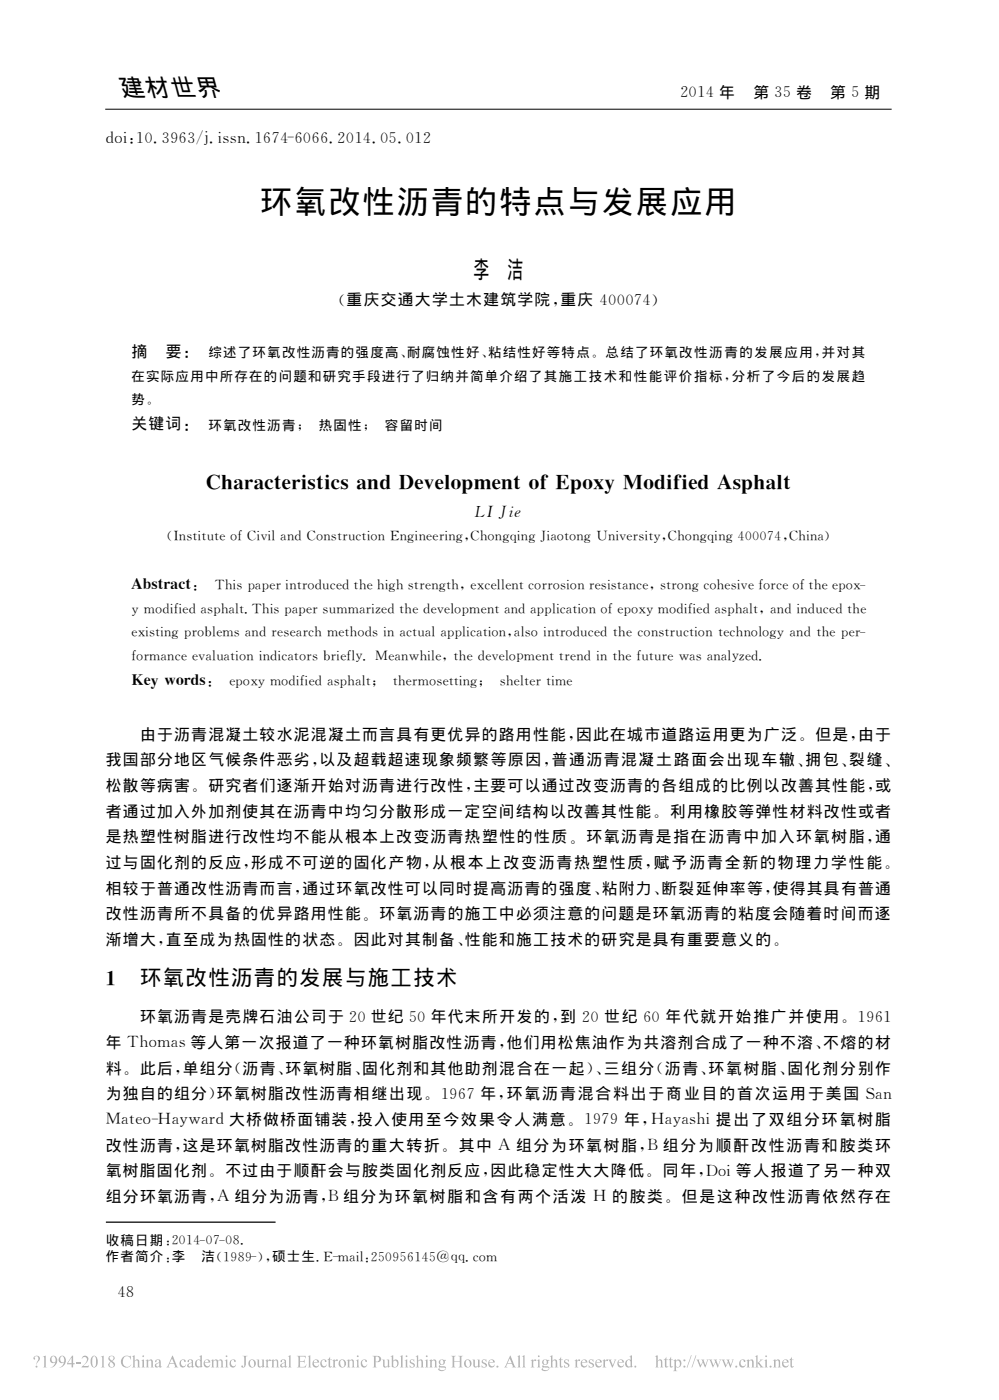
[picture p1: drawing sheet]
<svg xmlns="http://www.w3.org/2000/svg" width="216mm" height="303mm" viewBox="0 0 216 303" stroke-linecap="round" stroke-linejoin="round" font-family="sans-serif">
<path d="M22.9 264.5h36.7" fill="none" stroke="#000" stroke-width=".27"/>
<path d="M22.8 23.6h170" fill="none" stroke="#000" stroke-width=".22"/>
<g fill="#b3b3b3">
<path d="M7.3 293.7a.73 .73 0 0 1 1.2 0 .73 .73 0 0 1-.3 1.1l-.3 .5v-.4a.79 .79 0 0 0-.1-1.4 .48 .48 0 0 0-.3 .7l-.2-.1zM7.7 295.8a.22 .22 0 0 1 .4 0 .22 .22 0 0 1-.4 0z" fill-rule="evenodd"/>
<path d="M141.6 293.5l.6-.2v1.2a.54 .54 0 0 1 .7-.3 .54 .54 0 0 1 .3 .8v.8l.3 .1h-.9l.3-.2v-1a.35 .35 0 0 0-.3-.3 .35 .35 0 0 0-.4 .3v1.1l.3 .1h-.9l.3-.2v-2z" fill-rule="evenodd"/>
<path d="M13 293.5a.93 .93 0 0 1 1.1 .3 .93 .93 0 0 1 .1 1.2 1.34 1.34 0 0 1-1.5 .9 1.26 1.26 0 0 0 1.1-1 .77 .77 0 0 1-1.1-.3 .77 .77 0 0 1 .3-1.1zM13.3 293.6a.64 .64 0 0 0-.3 .8 .64 .64 0 0 0 .9 .3 .99 .99 0 0 0-.5-1.2z" fill-rule="evenodd"/>
<path d="M15.6 293.4h.2v1.6h.3v.3h-.3v.6h-.3v-.6h-1zM15.5 293.8l-.8 1.2h.8z" fill-rule="evenodd"/>
<path d="M16.4 294.9h1v.3h-1z" fill-rule="evenodd"/>
<path d="M17.9 293.6a.77 .77 0 0 1 1.1 .2 .77 .77 0 0 1-.2 1.1l-.8 .8h.9l.4-.2-.2 .4h-1.5a2.65 2.65 0 0 0 1.2-1.9 .6 .6 0 0 0-.6-.3 .6 .6 0 0 0-.5 .4z" fill-rule="evenodd"/>
<path d="M19.9 293.6a.73 .73 0 0 1 .9-.1 .73 .73 0 0 1 .3 .9 1.08 1.08 0 0 1-1 1.5 1.75 1.75 0 0 1-.2-2.3zM20.2 293.5a2.28 2.28 0 0 0 0 2.3l.2 .1a1.86 1.86 0 0 0 .2-2.2z" fill-rule="evenodd"/>
<path d="M21.8 293.7l.6-.3v2.3l.3 .2h-.9l.3-.1v-1.7v-.4z" fill-rule="evenodd"/>
<path d="M45.5 294.4l.6-.2v.4a.52 .52 0 0 1 .5-.4 .52 .52 0 0 1 .5 .4 .53 .53 0 0 1 .7-.4 .53 .53 0 0 1 .4 .7v.8l.2 .2h-.8l.3-.2v-.9a.35 .35 0 0 0-.3-.4 .35 .35 0 0 0-.4 .3v1.1l.2 .1h-.8l.2-.1v-1a.37 .37 0 0 0-.2-.4 .37 .37 0 0 0-.5 .2v1.1l.3 .2h-.8l.2-.1v-1.3z" fill-rule="evenodd"/>
<path d="M125.8 294.5a.67 .67 0 0 1 .8-.3 .67 .67 0 0 1 .4 .7h-1.2a.6 .6 0 0 0 .4 .8 .6 .6 0 0 0 .8-.4 .74 .74 0 0 1-1 .7 .74 .74 0 0 1-.4-1.1zM126 294.4l-.2 .4h.8a.39 .39 0 0 0-.2-.4 .39 .39 0 0 0-.4 0z" fill-rule="evenodd"/>
<path d="M28.5 293.5l.6-.2v1.2a.55 .55 0 0 1 .7-.2 .55 .55 0 0 1 .3 .7v.7l.3 .2h-.8l.2-.2v-1a.35 .35 0 0 0-.3-.3 .35 .35 0 0 0-.4 .3v1l.3 .2h-.9l.3-.1v-.2v-1.8v-.2z" fill-rule="evenodd"/>
<path d="M78.2 294.5a.54 .54 0 0 1 .7-.4 .54 .54 0 0 1 .3 .7h-.1a.42 .42 0 0 0-.5-.5 .42 .42 0 0 0-.3 .6 .59 .59 0 0 0 .4 .8 .59 .59 0 0 0 .7-.4 .75 .75 0 0 1-1 .6 .75 .75 0 0 1-.4-1z" fill-rule="evenodd"/>
<path d="M9.2 293.7l.7-.3v2.4l.3 .1h-.9l.3-.1v-2z" fill-rule="evenodd"/>
<path d="M53.6 295.1a.85 .85 0 0 1 1.7 0 .85 .85 0 0 1-1.7 0zM54.2 294.5a.86 .86 0 0 0 .5 1.3 .91 .91 0 0 0-.3-1.5z" fill-rule="evenodd"/>
<path d="M128.9 294.5a.69 .69 0 0 1 .8-.3 .69 .69 0 0 1 .4 .7h-1.2a.6 .6 0 0 0 .4 .7 .6 .6 0 0 0 .8-.3 .73 .73 0 0 1-1 .7 .73 .73 0 0 1-.4-1.1zM129.1 294.4l-.2 .4h.9a.4 .4 0 0 0-.3-.4 .4 .4 0 0 0-.4 0z" fill-rule="evenodd"/>
<path d="M39.1 294.5a.56 .56 0 0 1 .6-.3 .56 .56 0 0 1 .4 .5 .27 .27 0 0 1-.3 0 .27 .27 0 0 1-.1-.3 .6 .6 0 0 0-.6 .3 .6 .6 0 0 0 .2 .8 .55 .55 0 0 0 .5 .2 .55 .55 0 0 0 .5-.4 .76 .76 0 0 1-1 .6 .76 .76 0 0 1-.5-1z" fill-rule="evenodd"/>
<path d="M88.7 294.4l.9-.2v.6a.45 .45 0 0 0-.3-.4 .45 .45 0 0 0-.5 .1v.1a1.26 1.26 0 0 1 .9 1.1l-.3 .2-.8 .1v-.6a.45 .45 0 0 0 .3 .4 .45 .45 0 0 0 .5-.2v-.2l-.7-.4z" fill-rule="evenodd"/>
<path d="M44.2 294.5a.69 .69 0 0 1 .8-.3 .69 .69 0 0 1 .5 .7h-1.2a.6 .6 0 0 0 .3 .7 .6 .6 0 0 0 .8-.3 .73 .73 0 0 1-.9 .7 .73 .73 0 0 1-.4-1.1zM44.4 294.4l-.1 .4h.8a.4 .4 0 0 0-.2-.4 .4 .4 0 0 0-.5 0z" fill-rule="evenodd"/>
<path d="M23.6 293.6a.63 .63 0 0 1 1 0 .63 .63 0 0 1-.3 1 .73 .73 0 0 1 .6 .8 .73 .73 0 0 1-.8 .6 .73 .73 0 0 1-.7-.8l.5-.5a.68 .68 0 0 1-.3-1.1zM23.8 293.6l-.1 .4 .5 .5a.49 .49 0 0 0 .4-.7 .49 .49 0 0 0-.8-.2zM24 294.7a.55 .55 0 0 0-.3 .9 .55 .55 0 0 0 .9 0l-.1-.3z" fill-rule="evenodd"/>
<path d="M133.7 294.5a.69 .69 0 0 1 .8-.3 .69 .69 0 0 1 .4 .7h-1.2a.6 .6 0 0 0 .4 .7 .6 .6 0 0 0 .8-.3 .73 .73 0 0 1-1 .7 .73 .73 0 0 1-.4-1.1zM133.9 294.4l-.2 .4h.8a.4 .4 0 0 0-.2-.4 .4 .4 0 0 0-.4 0z" fill-rule="evenodd"/>
<path d="M49.8 294.5a.54 .54 0 0 1 .7-.4 .54 .54 0 0 1 .4 .7h-.2a.42 .42 0 0 0-.5-.5 .42 .42 0 0 0-.3 .6 .59 .59 0 0 0 .4 .8 .59 .59 0 0 0 .7-.4 .75 .75 0 0 1-.9 .6 .75 .75 0 0 1-.4-1z" fill-rule="evenodd"/>
<path d="M52.5 293.4h1l-.3 .3v1.4a.58 .58 0 0 1-.3 .7 .58 .58 0 0 1-.7-.1l.2-.2 .3 .4 .1-.3v-1.9z" fill-rule="evenodd"/>
<path d="M55.4 294.3h.6v1.1a.36 .36 0 0 0 .3 .4 .36 .36 0 0 0 .4-.3v-1.1l-.2-.1h.5v1.4l.3 .1-.6 .2v-.3a.54 .54 0 0 1-.6 .3 .54 .54 0 0 1-.4-.7v-.9z" fill-rule="evenodd"/>
<path d="M57.3 294.4l.6-.2v.4l.4-.4a.18 .18 0 0 1 .3 .1 .18 .18 0 0 1-.2 .3l-.3-.1-.2 .2v1.1l.3 .1h-.9l.3-.1v-.2v-1.1z" fill-rule="evenodd"/>
<path d="M105.8 294.5a.69 .69 0 0 1 .7-.3 .69 .69 0 0 1 .5 .7h-1.2a.6 .6 0 0 0 .4 .7 .6 .6 0 0 0 .7-.3 .73 .73 0 0 1-.9 .7 .73 .73 0 0 1-.4-1.1zM105.9 294.4l-.1 .4h.8a.4 .4 0 0 0-.2-.4 .4 .4 0 0 0-.5 0z" fill-rule="evenodd"/>
<path d="M62.3 293.5l.5-.2v2.5l.3 .1h-.8l.2-.3v-1.9z" fill-rule="evenodd"/>
<path d="M60.8 294.4a.6 .6 0 0 1 .7-.2 .6 .6 0 0 1 .3 .6l.1 1 .2-.1-.4 .3-.1-.3a.49 .49 0 0 1-.8 .3 .49 .49 0 0 1-.1-.8l.9-.3-.1-.3a.35 .35 0 0 0-.4-.2 .35 .35 0 0 0-.2 .4l-.3-.2zM61 295.3v.4h.3l.3-.1v-.6z" fill-rule="evenodd"/>
<path d="M64.2 293.4h1.9v.6l-.3-.4h-.9v1l.8-.1 .2-.3v.9l-.2-.4h-.8l.1 1.1a.89 .89 0 0 0 1.2-.5l-.1 .6h-1.9l.3-.1v-.3v-1.8z" fill-rule="evenodd"/>
<path d="M66.5 293.5l.6-.2v2.4l.2 .2h-.8l.3-.1v-2.1z" fill-rule="evenodd"/>
<path d="M92.1 293.5a.2 .2 0 0 1 .4 0 .2 .2 0 0 1-.4 0zM91.8 294.4l.6-.2v1.5l.3 .2h-.8l.2-.1v-1.3z" fill-rule="evenodd"/>
<path d="M71.3 293.7l.1 .6h.4l-.4 .1v1.2l.1 .2 .3-.1a.38 .38 0 0 1-.5 .3 .38 .38 0 0 1-.3-.5v-1.1l-.2-.1z" fill-rule="evenodd"/>
<path d="M130.2 294.4l.6-.2v.4l.5-.4a.21 .21 0 0 1 .1 .4 .2 .2 0 0 1-.3-.1l-.3 .2v1l.3 .2h-.9l.3-.1v-1.3z" fill-rule="evenodd"/>
<path d="M71.8 294.4l.6-.2v.4l.5-.4a.21 .21 0 0 1 .1 .4 .21 .21 0 0 1-.4-.1l-.2 .2v1l.3 .2h-.9l.3-.1v-1.3z" fill-rule="evenodd"/>
<path d="M127.4 294.4l.9-.2v.6a.47 .47 0 0 0-.3-.4 .47 .47 0 0 0-.5 .1l.3 .4a.59 .59 0 0 1 .6 .8 .59 .59 0 0 1-1 .2l-.1 .1v-.6a.48 .48 0 0 0 .3 .4 .48 .48 0 0 0 .6-.2l-.1-.2-.7-.4z" fill-rule="evenodd"/>
<path d="M77.2 293.5a.18 .18 0 0 1 .3 0 .18 .18 0 0 1-.3 0zM76.9 294.4l.6-.2v1.5l.3 .2h-.9l.3-.1v-.2v-1.1z" fill-rule="evenodd"/>
<path d="M30.8 293.5a.18 .18 0 0 1 .3 0 .18 .18 0 0 1-.3 0zM30.5 294.4l.6-.2v1.5l.3 .2h-.8l.2-.1v-1.3z" fill-rule="evenodd"/>
<path d="M80.5 293.4h.9a.76 .76 0 0 1 1 .9 .76 .76 0 0 1-1.2 .5v1l.4 .1h-1.1l.3-.1 .1-.3v-1.8zM81.2 293.6v1.1a.57 .57 0 0 0 .8-.6 .57 .57 0 0 0-.8-.5z" fill-rule="evenodd"/>
<path d="M82.5 294.3h.6v1.1a.36 .36 0 0 0 .3 .4 .36 .36 0 0 0 .5-.3l-.1-1.1-.2-.1h.5v1.2l.1 .3h.2l-.5 .2v-.3a.54 .54 0 0 1-.7 .3 .54 .54 0 0 1-.4-.7v-.8z" fill-rule="evenodd"/>
<path d="M48.8 293.5a.2 .2 0 0 1 .4 0 .2 .2 0 0 1-.4 0zM48.6 294.4l.5-.2 .1 1.5 .2 .2h-.8l.2-.1 .1-.2-.1-1.1z" fill-rule="evenodd"/>
<path d="M86.5 293.5l.5-.2v2.5l.3 .1h-.8l.2-.3v-1.9z" fill-rule="evenodd"/>
<path d="M87.7 293.5a.2 .2 0 0 1 .4 0 .2 .2 0 0 1-.4 0zM87.5 294.4l.6-.2v1.5l.2 .2h-.8l.2-.1v-1.3z" fill-rule="evenodd"/>
<path d="M40.6 294.5a.61 .61 0 0 1 .7-.3 .61 .61 0 0 1 .4 .6l.1 1 .2-.1-.4 .3-.1-.3a.49 .49 0 0 1-.8 .3 .49 .49 0 0 1-.1-.8l.9-.3-.1-.3a.35 .35 0 0 0-.4-.2 .35 .35 0 0 0-.2 .4l-.2-.1zM40.9 295.3v.4h.3l.3-.1v-.6z" fill-rule="evenodd"/>
<path d="M67.8 294.5a.67 .67 0 0 1 .8-.3 .67 .67 0 0 1 .4 .7h-1.2a.6 .6 0 0 0 .4 .8 .6 .6 0 0 0 .8-.4 .74 .74 0 0 1-1 .7 .74 .74 0 0 1-.4-1.1zM68 294.4l-.2 .4h.8a.39 .39 0 0 0-.2-.4 .39 .39 0 0 0-.4 0z" fill-rule="evenodd"/>
<path d="M145.6 294.4l.6-.2v.4a.62 .62 0 0 1 .7-.3 .62 .62 0 0 1 .4 .7 .76 .76 0 0 1-.3 .8 .76 .76 0 0 1-.8 0v.8l.2 .2h-.9l.3-.1v-.3v-1.9zM146.2 294.7v.6a.46 .46 0 0 0 .5 .6 .46 .46 0 0 0 .3-.7 .49 .49 0 0 0-.2-.7 .49 .49 0 0 0-.6 .2z" fill-rule="evenodd"/>
<path d="M92.7 294.4l.6-.2v.3a.54 .54 0 0 1 .7-.3 .54 .54 0 0 1 .4 .7v.9l.2 .1h-.8l.3-.2v-.8l-.1-.4-.2-.1-.5 .3v1l.3 .2h-.8l.2-.2v-1.2z" fill-rule="evenodd"/>
<path d="M95.1 294.4l.4-.2 .9 .1v.2h-.3a.68 .68 0 0 1-.1 .8 .68 .68 0 0 1-.8 .1l-.1 .2 .3 .1a.73 .73 0 0 1 1 .5 .9 .9 0 0 1-.8 .6 .9 .9 0 0 1-.8-.5l.3-.4-.2-.2 .3-.4-.3-.5zM95.3 294.4a.48 .48 0 0 0-.1 .6 .48 .48 0 0 0 .6 .2 .48 .48 0 0 0 .1-.6 .48 .48 0 0 0-.6-.2zM95.1 295.9l-.1 .2a.64 .64 0 0 0 .5 .5 .64 .64 0 0 0 .7-.2l.1-.2-.1-.2z" fill-rule="evenodd"/>
<path d="M114.7 294.4l.6-.2v.4l.5-.4a.21 .21 0 0 1 .1 .4 .21 .21 0 0 1-.4-.1l-.2 .2v1l.3 .2h-.9l.3-.1v-1.3z" fill-rule="evenodd"/>
<path d="M97.5 293.4h1.1l-.4 .3v.9h1.2v-1l-.3-.2h1l-.3 .3v2l.3 .2h-1l.3-.1v-1.1h-1.2v1l.4 .2h-1.1l.3-.1 .1-.3v-1.8z" fill-rule="evenodd"/>
<path d="M167.1 294.4l.6-.2v.3a.52 .52 0 0 1 .6-.3 .52 .52 0 0 1 .4 .7v.9l.2 .1h-.8h.2l.1-.3v-.9l-.3-.3-.4 .3v1.1l.2 .1h-.8l.3-.2v-1.2z" fill-rule="evenodd"/>
<path d="M102.1 294.3h.6v1.1a.36 .36 0 0 0 .2 .4 .36 .36 0 0 0 .5-.3l-.1-1.1-.2-.1h.6v1.4l.3 .1-.6 .2v-.3a.54 .54 0 0 1-.7 .3 .54 .54 0 0 1-.4-.7v-.9z" fill-rule="evenodd"/>
<path d="M104.3 294.4l.9-.2v.6a.47 .47 0 0 0-.3-.4 .47 .47 0 0 0-.5 .1l.2 .4a.59 .59 0 0 1 .6 .8 .59 .59 0 0 1-1 .2l-.1 .1v-.6a.48 .48 0 0 0 .4 .4 .48 .48 0 0 0 .5-.2l-.1-.2-.7-.4z" fill-rule="evenodd"/>
<path d="M69.5 294.5a.54 .54 0 0 1 .6-.4 .54 .54 0 0 1 .4 .7h-.2a.42 .42 0 0 0-.5-.5 .42 .42 0 0 0-.3 .6 .59 .59 0 0 0 .4 .8 .59 .59 0 0 0 .8-.4 .75 .75 0 0 1-1 .6 .75 .75 0 0 1-.4-1z" fill-rule="evenodd"/>
<path d="M156 294.3h.7l-.1 .1 .4 1.1 .4-.8-.4-.4h.8l-.2 .2 .4 1 .4-1.1-.2-.1h.5l-.7 1.7-.6-1.1-.6 1.1-.6-1.5z" fill-rule="evenodd"/>
<path d="M110.3 293.4l1 2.3 .3 .2h-1l.3-.2-.2-.6h-1l-.2 .6 .2 .2h-.7l.4-.4zM110.2 294l-.5 1h.9z" fill-rule="evenodd"/>
<path d="M111.8 293.5l.6-.2v2.4l.2 .2h-.8l.3-.1v-2.1z" fill-rule="evenodd"/>
<path d="M112.9 293.5l.5-.2v2.3l.1 .2 .2 .1h-.8l.2-.1v-.2v-1.8v-.2z" fill-rule="evenodd"/>
<path d="M43.1 293.5l.5-.2v2.4l.3 .1-.6 .2v-.3a.74 .74 0 0 1-1 0 .74 .74 0 0 1 0-1l.4-.4 .6 .1v-.7zM42.7 294.5a.77 .77 0 0 0 .5 1.2l.1-.1v-.8a.39 .39 0 0 0-.2-.4 .39 .39 0 0 0-.4 .1z" fill-rule="evenodd"/>
<path d="M116.3 293.5a.2 .2 0 0 1 .4 0 .2 .2 0 0 1-.4 0zM116.1 294.4l.6-.2v1.6l.2 .1h-.8l.2-.2v-1.2z" fill-rule="evenodd"/>
<path d="M117.4 294.4l.5-.2 .9 .2-.4 .1a.68 .68 0 0 1-.1 .8 .68 .68 0 0 1-.8 .1l-.1 .2 .3 .1a.72 .72 0 0 1 1.1 .5 .9 .9 0 0 1-.8 .6 .9 .9 0 0 1-.9-.5l.3-.4-.1-.3 .2-.3-.3-.3zM117.6 294.4a.49 .49 0 0 0-.1 .6 .49 .49 0 0 0 .6 .2 .5 .5 0 0 0 .1-.6 .5 .5 0 0 0-.6-.2zM117.5 295.9l-.2 .3a.73 .73 0 0 0 .7 .3 .73 .73 0 0 0 .6-.4z" fill-rule="evenodd"/>
<path d="M160.1 294.5a.56 .56 0 0 1 .6-.3 .56 .56 0 0 1 .4 .5 .27 .27 0 0 1-.3 0 .27 .27 0 0 1-.1-.3 .6 .6 0 0 0-.6 .3 .6 .6 0 0 0 .2 .8 .55 .55 0 0 0 .5 .2 .55 .55 0 0 0 .5-.4 .76 .76 0 0 1-1 .6 .76 .76 0 0 1-.5-1z" fill-rule="evenodd"/>
<path d="M121.3 293.7v.6h.4l-.4 .1v1.2l.1 .2 .3-.1a.32 .32 0 0 1-.3 .3 .32 .32 0 0 1-.4-.3v-1.3l-.2-.1z" fill-rule="evenodd"/>
<path d="M122.1 294.4l.9-.2v.6a.44 .44 0 0 0-.3-.4 .44 .44 0 0 0-.5 .1l.3 .4a.6 .6 0 0 1 .5 .8 .6 .6 0 0 1-1 .2v-.5a.48 .48 0 0 0 .3 .4 .48 .48 0 0 0 .5-.2v-.2l-.8-.6z" fill-rule="evenodd"/>
<path d="M74.9 294.4l.6-.2v.3a.52 .52 0 0 1 .7-.3 .52 .52 0 0 1 .3 .7l.1 .9 .2 .1h-.8h.2v-.3v-.9l-.2-.3-.5 .3v1.1l.3 .1h-.8l.2-.2v-1.2z" fill-rule="evenodd"/>
<path d="M124.2 294.4l.6-.2v.4l.3-.3h.3a.23 .23 0 0 1-.2 .3 .23 .23 0 0 1-.2-.1l-.2 .2v1l.3 .2h-.9l.3-.1v-1.3z" fill-rule="evenodd"/>
<path d="M153.3 294.3h.7l-.1 .2 .4 1 .4-.8-.4-.4h.7l-.1 .2 .4 1 .4-1.1-.2-.1h.5l-.3 .2-.5 1.5-.5-1.1-.6 1.1-.6-1.5z" fill-rule="evenodd"/>
<path d="M73.1 295.1a.86 .86 0 0 1 1.7 0 .86 .86 0 0 1-1.7 0zM73.7 294.5a.88 .88 0 0 0 .5 1.3 .9 .9 0 0 0-.3-1.5z" fill-rule="evenodd"/>
<path d="M37.3 293.4l1 2.3 .3 .2h-1l.3-.2-.3-.6h-.9l-.3 .6 .3 .2h-.8l.5-.4zM37.2 294l-.5 1h.9z" fill-rule="evenodd"/>
<path d="M118.9 293.5l.6-.2v1.2a.55 .55 0 0 1 .7-.3 .55 .55 0 0 1 .3 .8v.8l.2 .1h-.8l.3-.2v-1a.35 .35 0 0 0-.4-.3 .35 .35 0 0 0-.3 .3v1.1l.2 .1h-.8l.2-.1v-2.1z" fill-rule="evenodd"/>
<path d="M84.4 293.5l.6-.2v1.2a.69 .69 0 0 1 1-.1 .69 .69 0 0 1 .1 .9 .91 .91 0 0 1-1.4 .5v-2.1zM85.1 294.6l-.1 1.1a.64 .64 0 0 0 .9-.2 .64 .64 0 0 0-.2-.9l-.3-.1z" fill-rule="evenodd"/>
<path d="M136.1 293.5l.5-.2v2.2l.1 .3h.2l-.6 .2v-.3a.75 .75 0 0 1-1 .1 .75 .75 0 0 1 0-1.1l.5-.4 .5 .1v-.8zM135.7 294.5a.75 .75 0 0 0-.2 .8 .75 .75 0 0 0 .7 .4l.1-.1v-.8a.39 .39 0 0 0-.2-.4 .39 .39 0 0 0-.4 .1z" fill-rule="evenodd"/>
<path d="M58.6 294.4l.6-.2v.3a.52 .52 0 0 1 .6-.3 .52 .52 0 0 1 .3 .7l.1 .9 .2 .1h-.8h.2l.1-.3-.1-.9-.2-.3-.4 .3v1.1l.2 .1h-.8l.2-.2v-1.2z" fill-rule="evenodd"/>
<path d="M31.4 294.4l.6-.2v.3a.54 .54 0 0 1 .7-.3 .54 .54 0 0 1 .4 .7v.9l.2 .1h-.8l.2-.2v-.8v-.4l-.2-.1-.5 .3v1l.3 .2h-.8l.2-.2v-1.2z" fill-rule="evenodd"/>
<path d="M11 293.7a.85 .85 0 0 1 1.1-.1 .85 .85 0 0 1 .3 1.1 1.38 1.38 0 0 1-1.6 1.2 1.2 1.2 0 0 0 1.2-1 .75 .75 0 0 1-1.1-.1 .75 .75 0 0 1 .1-1.1zM11.3 293.7a.65 .65 0 0 0-.1 .8 .65 .65 0 0 0 .7 .3 .74 .74 0 0 0-.5-1.2z" fill-rule="evenodd"/>
<path d="M144 293.7l.1 .6h.4l-.4 .1v1.2l.1 .2 .3-.1a.39 .39 0 0 1-.4 .3 .39 .39 0 0 1-.3-.5v-1.1l-.3-.1z" fill-rule="evenodd"/>
<path d="M145.1 293.7v.6h.4l-.4 .1v1.2l.1 .2 .3-.1a.32 .32 0 0 1-.4 .3 .32 .32 0 0 1-.3-.3v-1.3l-.3-.1z" fill-rule="evenodd"/>
<path d="M33.7 294.4a.62 .62 0 0 1 .7-.2 .62 .62 0 0 1 .3 .6l.1 .9h.2l-.4 .3-.2-.3a.51 .51 0 0 1-.9 .1 .51 .51 0 0 1 .5-.8l.4-.1v-.3a.36 .36 0 0 0-.4-.2 .36 .36 0 0 0-.3 .4l-.1-.1zM33.8 295.3l.1 .4h.3l.2-.1v-.6z" fill-rule="evenodd"/>
<path d="M147.8 294.4a.21 .21 0 0 1 .4 0 .21 .21 0 0 1-.4 0zM147.7 295.8a.25 .25 0 0 1 .5 0 .25 .25 0 0 1-.5 0z" fill-rule="evenodd"/>
<path d="M149.4 293.3h.1l-.9 2.7h-.1z" fill-rule="evenodd"/>
<path d="M150.4 293.3h.2l-1 2.7h-.1z" fill-rule="evenodd"/>
<path d="M150.6 294.3h.7l-.2 .3 .4 .9 .4-.8-.3-.4h.7l-.1 .2 .3 1 .4-1-.2-.2h.5l-.2 .2-.5 1.5-.5-1.1-.6 1.1z" fill-rule="evenodd"/>
<path d="M26.6 293.7a1.78 1.78 0 0 1 1.6-.2l.1-.1v.9a.92 .92 0 0 0-1.1-.7 .92 .92 0 0 0-.6 1.1 .98 .98 0 0 0 .6 1.1 .98 .98 0 0 0 1.2-.5 1.24 1.24 0 0 1-1.9 .3 1.24 1.24 0 0 1 .1-1.9z" fill-rule="evenodd"/>
<path d="M89.9 293.5l.5-.2v1.2a.55 .55 0 0 1 .7-.2 .55 .55 0 0 1 .3 .7v.7l.3 .2h-.8l.2-.2v-1a.35 .35 0 0 0-.3-.3 .35 .35 0 0 0-.4 .3v1l.3 .2h-.8l.2-.1v-.2v-1.8v-.2z" fill-rule="evenodd"/>
<path d="M100.3 295.1a.85 .85 0 0 1 1.7 0 .85 .85 0 0 1-1.7 0zM100.8 294.5a.86 .86 0 0 0 .6 1.3 .91 .91 0 0 0-.4-1.5z" fill-rule="evenodd"/>
<path d="M161.3 294.4l.6-.2v.3a.54 .54 0 0 1 .7-.3 .54 .54 0 0 1 .3 .7v.9l.3 .1h-.8l.2-.2v-.8v-.4l-.3-.1-.4 .3v1l.3 .2h-.8l.2-.2v-1.2z" fill-rule="evenodd"/>
<path d="M163.2 293.5l.6-.2v1.7l.6-.6-.1-.1h.7l-.9 .6 1 1h-.8l.1-.2-.6-.7v.8l.3 .1h-.9l.3-.1v-.2v-1.8l-.1-.2z" fill-rule="evenodd"/>
<path d="M165.5 293.5a.18 .18 0 0 1 .3 0 .18 .18 0 0 1-.3 0zM165.2 294.4l.6-.2v1.5l.3 .2h-.9l.3-.1v-1.3z" fill-rule="evenodd"/>
<path d="M131.5 294.3h.8l-.2 .1 .4 1.1 .4-1-.1-.2h.5l-.8 1.7-.8-1.5z" fill-rule="evenodd"/>
<path d="M169.3 294.5a.67 .67 0 0 1 .8-.3 .67 .67 0 0 1 .4 .7h-1.1a.6 .6 0 0 0 .3 .8 .6 .6 0 0 0 .8-.4 .74 .74 0 0 1-1 .7 .74 .74 0 0 1-.4-1.1zM169.5 294.4l-.1 .4h.7a.39 .39 0 0 0-.1-.4 .39 .39 0 0 0-.5 0z" fill-rule="evenodd"/>
<path d="M171.2 293.7v.6h.4l-.4 .1v1.2l.1 .2 .3-.1a.32 .32 0 0 1-.3 .3 .32 .32 0 0 1-.4-.3v-1.3l-.3-.1z" fill-rule="evenodd"/>
<circle cx="107.5" cy="295.8" r=".23"/>
<circle cx="166.6" cy="295.8" r=".23"/>
<circle cx="159.2" cy="295.8" r=".23"/>
<circle cx="137.4" cy="295.8" r=".22"/>
</g>
<text font-size="6.9" x="56.2" y="46">环氧改性沥青的特点与发展应用</text>
<text font-size="5.4" x="26.4" y="20.8">建材世界</text>
<g font-size="5.2">
<text x="102.4" y="60.2">李</text>
<text x="109.8" y="60.2">洁</text>
</g>
<g font-size="4.6">
<text x="43.9" y="106.6">Ｃｈｒｃｅｉｔｃ</text>
<text x="49.3" y="106.6">ａａｔｒｓｉｓａ</text>
<text x="78.4" y="106.6">ｎｄＤｅｅｏ ｍｅｔｏ</text>
<text x="90.5" y="106.6">ｖｌｐ</text>
<text x="107.4" y="106.6">ｎ</text>
<text x="115.3" y="106.6">ｆＥｐｘ</text>
<text x="124.8" y="106.6">ｏｙＭｏｉｉｄＡｓｈｌ</text>
<text x="140.4" y="106.6">ｄｆｅ</text>
<text x="159.3" y="106.9">ｐａｔ</text>
<text x="21.6" y="213.7">１</text>
<text x="30.3" y="213.3">环氧改性沥青的发展与施工技术</text>
</g>
<g font-size="3.5">
<text x="101.9" y="112.2">ＬＩＪｅ</text>
<text x="108.6" y="112.2">ｉ</text>
</g>
<g font-size="3.4">
<text x="146.3" y="21.5">２１</text>
<text x="148.1" y="21.5">０４年</text>
<text x="162.9" y="21.1">第３</text>
<text x="168.4" y="21.5">５卷</text>
<text x="179.5" y="21.1">第５期</text>
<text x="22.1" y="31.3">ｄｏ： ０．９３ｊ．ｓｎ．６４６６</text>
<text x="25.4" y="31.3">ｉ１</text>
<text x="34.1" y="31.3">３６／</text>
<text x="45.9" y="31.3">ｉｓ １７ － ０６．０４．５．１</text>
<text x="72.1" y="31.3">２１</text>
<text x="81.4" y="31.3">０</text>
<text x="86.9" y="31.3">０２</text>
<text x="73" y="65.9">（ 重庆交通大学土木建筑学院， 重庆 ４０７</text>
<text x="130.7" y="66.4">００４）</text>
<text x="28.4" y="77.2">摘</text>
<text x="35.8" y="77.2">要：</text>
<text x="28.4" y="92.9">关键词：</text>
<text x="27.9" y="128">Ａｂｔａｔ</text>
<text x="31.8" y="128">ｓｒｃ：</text>
<text x="28.1" y="148.8">Ｋｅ</text>
<text x="31.8" y="149">ｙｗｏｄ ：</text>
<text x="38.8" y="148.8">ｒｓ</text>
<text x="30.3" y="160.1">由于沥青混凝土较水泥混凝土而言具有更优异的路用性能， 因此在城市道路运用更为广泛。</text>
<text x="176.3" y="160.1">但是， 由于</text>
<text x="22.9" y="165.6">我国部分地区气候条件恶劣， 以及超载超速现象频繁等原因， 普通沥青混凝土路面会出现车辙、 拥包、 裂缝、</text>
<text x="22.9" y="171.2">松散等病害。</text>
<text x="45.1" y="171.2">研究者们逐渐开始对沥青进行改性， 主要可以通过改变沥青的各组成的比例以改善其性能， 或</text>
<text x="22.9" y="176.8">者通过加入外加剂使其在沥青中均匀分散形成一定空间结构以改善其性能。</text>
<text x="144.9" y="176.8">利用橡胶等弹性材料改性或者</text>
<text x="22.9" y="182.3">是热塑性树脂进行改性均不能从根本上改变沥青热塑性的性质。</text>
<text x="126.8" y="182.3">环氧沥青是指在沥青中加入环氧树脂， 通</text>
<text x="22.9" y="187.9">过与固化剂的反应， 形成不可逆的固化产物， 从根本上改变沥青热塑性质， 赋予沥青全新的物理力学性能。</text>
<text x="22.9" y="193.4">相较于普通改性沥青而言， 通过环氧改性可以同时提高沥青的强度、 粘附力、 断裂延伸率等， 使得其具有普通</text>
<text x="22.9" y="199">改性沥青所不具备的优异路用性能。</text>
<text x="82" y="199">环氧沥青的施工中必须注意的问题是环氧沥青的粘度会随着时间而逐</text>
<text x="22.9" y="204.5">渐增大， 直至成为热固性的状态。</text>
<text x="76.5" y="204.5">因此对其制备、 性能和施工技术的研究是具有重要意义的。</text>
<text x="30.3" y="221.2">环氧沥青是壳牌石油公司于２</text>
<text x="76.5" y="221.5">０世纪５</text>
<text x="89.4" y="221.5">０年代末所开发的， 到２</text>
<text x="126.8" y="221.5">０世纪６</text>
<text x="140.1" y="221.5">０年代就开始推广并使用。 １６</text>
<text x="186.5" y="221.5">９１</text>
<text x="22.9" y="226.8">年 Ｔｈｏｍａ</text>
<text x="37.7" y="227.1">ｓ等人第一次报道了一种环氧树脂改性沥青， 他们用松焦油作为共溶剂合成了一种不溶、 不熔的材</text>
<text x="22.9" y="232.4">料。</text>
<text x="30.3" y="232.4">此后， 单组分（ 沥青、 环氧树脂、 固化剂和其他助剂混合在一起） 、 三组分（ 沥青、 环氧树脂、 固化剂分别作</text>
<text x="22.9" y="237.9">为独自的组分） 环氧树脂改性沥青相继出现。 １６</text>
<text x="96.3" y="238.2">９７年， 环氧沥青混合料出于商业目的首次运用于美国 Ｓｎ</text>
<text x="188.4" y="238.2">ａ</text>
<text x="22.8" y="243.8">Ｍａｅ</text>
<text x="26.9" y="243.8">ｔｏ－Ｈａ ｗａｄ大桥做桥面铺装， 投入使用至今效果令人满意。 １７</text>
<text x="38" y="244">ｙ</text>
<text x="44.2" y="243.8">ｒ</text>
<text x="127.4" y="243.8">９９年， Ｈａａｈ</text>
<text x="144.7" y="244">ｙｓｉ提出了双组分环氧树脂</text>
<text x="22.9" y="249">改性沥青， 这是环氧树脂改性沥青的重大转折。</text>
<text x="99.2" y="249">其中 Ａ 组分为环氧树脂， Ｂ组分为顺酐改性沥青和胺类环</text>
<text x="22.9" y="254.6">氧树脂固化剂。</text>
<text x="48.7" y="254.6">不过由于顺酐会与胺类固化剂反应， 因此稳定性大大降低。</text>
<text x="143.3" y="254.6">同年， Ｄｏ</text>
<text x="155.9" y="254.9">ｉ等人报道了另一种双</text>
<text x="22.9" y="260.1">组分环氧沥青， Ａ 组分为沥青， Ｂ组分为环氧树脂和含有两个活泼 Ｈ 的胺类。</text>
<text x="147.5" y="260.1">但是这种改性沥青依然存在</text>
<text x="24.6" y="281">４</text>
<text x="26.4" y="281">８</text>
</g>
<g font-size="2.9">
<text x="45.1" y="77.3">综述了环氧改性沥青的强度高、 耐腐蚀性好、 粘结性好等特点。</text>
<text x="131" y="77.3">总结了环氧改性沥青的发展应用， 并对其</text>
<text x="28.4" y="82.4">在实际应用中所存在的问题和研究手段进行了归纳并简单介绍了其施工技术和性能评价指标， 分析了今后的发展趋</text>
<text x="28.4" y="87.5">势。</text>
<text x="45.1" y="93">环氧改性沥青；</text>
<text x="68.9" y="93">热固性；</text>
<text x="83.2" y="93">容留时间</text>
<text x="36" y="116.9">（Ｉｓｉｕｅｏ</text>
<text x="38" y="117.3">ｎｔｔｔ</text>
<text x="50.4" y="117.3">ｆＣｖｌ ｎｄＣｏｎｔｕｔｏｎＥｎｇｎｅｉｇ， ＣｈｏｎｇｉｇＪａｔ</text>
<text x="54.5" y="117.3">ｉｉａ</text>
<text x="70.8" y="117.3">ｓｒｃｉ</text>
<text x="88.6" y="117.3">ｉｅｒｎ</text>
<text x="109.6" y="117.5">ｑｎ</text>
<text x="117.2" y="117.3">ｉｏｏｎｇＵｎｖｒｉｙ， Ｃｈｏｎｇｉｇ４０７</text>
<text x="132" y="117.3">ｉｅｓｔ</text>
<text x="152.2" y="117.5">ｑｎ</text>
<text x="160.4" y="117.3">００４， Ｃｈｎ ）</text>
<text x="173.3" y="117.3">ｉａ</text>
<text x="46.1" y="128">Ｔｈｓｐｐｒｎｒｄｕｅ</text>
<text x="49.3" y="128">ｉ</text>
<text x="54.4" y="128">ａｅｉｔｏ ｃｄｔｅｈｇ</text>
<text x="77" y="128">ｈ</text>
<text x="82.2" y="128">ｉｈｓｒｎｔ</text>
<text x="88.6" y="128">ｔｅｇｈ， ｅｃｌｅｔ ｏｒｓｏｎｒｓｓａｃ ，</text>
<text x="102.5" y="128">ｘｅｌｎ ｃｒｏｉ</text>
<text x="127.8" y="128">ｅｉｔｎｅ ｓｒ</text>
<text x="143.2" y="128">ｔｏｎｇｃ ｅｉｅｏｃ</text>
<text x="152.7" y="128">ｏｈｓｖ ｆｒｅｏｔｅｅｏｘ－</text>
<text x="172" y="128">ｆｈ</text>
<text x="180.7" y="128.1">ｐ</text>
<text x="27.8" y="133.2">ｙｍｏｉｉｄａｐａｔ． ｉ</text>
<text x="34.5" y="133">ｄｆｅ</text>
<text x="44" y="133">ｓｈｌ Ｔｈｓｐｐｒ ｕｍｍａｉｅ</text>
<text x="62.4" y="133">ａｅ ｓ</text>
<text x="78.2" y="133">ｒｚｄｔｅｄｖｌｐ</text>
<text x="86.8" y="133">ｈ</text>
<text x="92.3" y="133">ｅｅｏ ｍｅｔａ</text>
<text x="104.7" y="133">ｎ</text>
<text x="109.8" y="133">ｎｄａ ｌｃｔｏｎｏ ｅｏｘｙｍｏｉｉｄａｐａｔ ａ</text>
<text x="115.4" y="133.2">ｐｐｉａｉ</text>
<text x="130.5" y="133">ｆ ｐ</text>
<text x="145.6" y="133">ｄｆｅ</text>
<text x="155.2" y="133">ｓｈｌ，</text>
<text x="167.3" y="133">ｎｄｉ</text>
<text x="172.4" y="133">ｎｄｕｅ</text>
<text x="177.1" y="133">ｃｄｔｅ</text>
<text x="183.7" y="133">ｈ</text>
<text x="27.5" y="143.2">ｆｒｍａｃ</text>
<text x="27.6" y="138.1">ｅｉｔｎ</text>
<text x="28.8" y="143.2">ｏ</text>
<text x="29.1" y="138.1">ｘｓｉｇｐｏｂｅｍｓａ</text>
<text x="35.5" y="143.2">ｎｅｅａｕｔｏｎｉ ｉａｏｓｂｉｆｙ</text>
<text x="40.6" y="138.1">ｒ ｌ</text>
<text x="42.2" y="143.2">ｖｌａｉ</text>
<text x="53.8" y="138.1">ｎｄｒｓａｃ</text>
<text x="56.2" y="143.2">ｎｄｃｔｒ</text>
<text x="59.2" y="138.1">ｅｅｒｈｍｅｈｏｓｎａｔａａ ｌｃｔｏｎ，ａｓ</text>
<text x="70.7" y="143.2">ｒｅｌ ．Ｍｅｎｗｈｌ，</text>
<text x="73.6" y="138.1">ｔ ｄ ｉ</text>
<text x="84.6" y="143.2">ａ</text>
<text x="87" y="138.1">ｃｕｌ ｐｐｉａｉ</text>
<text x="91.4" y="143.2">ｉｅ ｔｅｄｖｌｐ</text>
<text x="98.6" y="143.2">ｈ</text>
<text x="104.1" y="143.2">ｅｅｏ ｍｅｔｒｎｄｉ</text>
<text x="111.6" y="138.1">ｌｏｉｔｏ ｃｄｔｅｃ ｓｒｃｉ</text>
<text x="116.5" y="143.2">ｎ ｔｅ</text>
<text x="117.7" y="138.1">ｎｒｄｕｅ</text>
<text x="129.1" y="143.2">ｎｔｅｆｔｒ</text>
<text x="132.9" y="143.2">ｈ</text>
<text x="133" y="138.1">ｈ</text>
<text x="138.1" y="143.2">ｕｕｅｗａ</text>
<text x="138.5" y="138.1">ｏｎｔｕｔｏｎｔｃ ｏｏ</text>
<text x="149.7" y="143.2">ｓａａｙｅ</text>
<text x="153.7" y="143.2">ｎｌｚｄ．</text>
<text x="155.6" y="138.1">ｅｈｎｌｇｙａ</text>
<text x="171.5" y="138.1">ｎｄｔｅｐｒ</text>
<text x="177" y="138.1">ｈ</text>
<text x="182.7" y="138.1">ｅ－</text>
<text x="48.8" y="148.8">ｅｏｙｍｏｉｉｄａｐａｔ</text>
<text x="50.3" y="149">ｐｘ</text>
<text x="61.7" y="148.8">ｄｆｅ</text>
<text x="71.4" y="148.8">ｓｈｌ；</text>
<text x="84.1" y="148.8">ｔｅ</text>
<text x="85.4" y="148.8">ｈｒｍｏｅｔｎ</text>
<text x="93.5" y="148.8">ｓｔｉｇ；</text>
<text x="107.3" y="148.8">ｓｅｔｒｉｍｅ</text>
<text x="108.8" y="148.8">ｈｌｅ ｔ</text>
<text x="22.9" y="269.4">收稿日期：２１ － ７０</text>
<text x="38" y="269.7">０４０ － ８．</text>
<text x="22.9" y="273">作者简介： 李</text>
<text x="43.6" y="273">洁（１８ －） ， 硕士生．</text>
<text x="49.1" y="273.3">９９</text>
<text x="69.5" y="273.3">Ｅ－ｍａｌ２０５１５＠ｑ ｃ</text>
<text x="75.9" y="273.3">ｉ： ５９６４</text>
<text x="98.4" y="273.4">ｑ．ｏｍ</text>
</g>
</svg>
